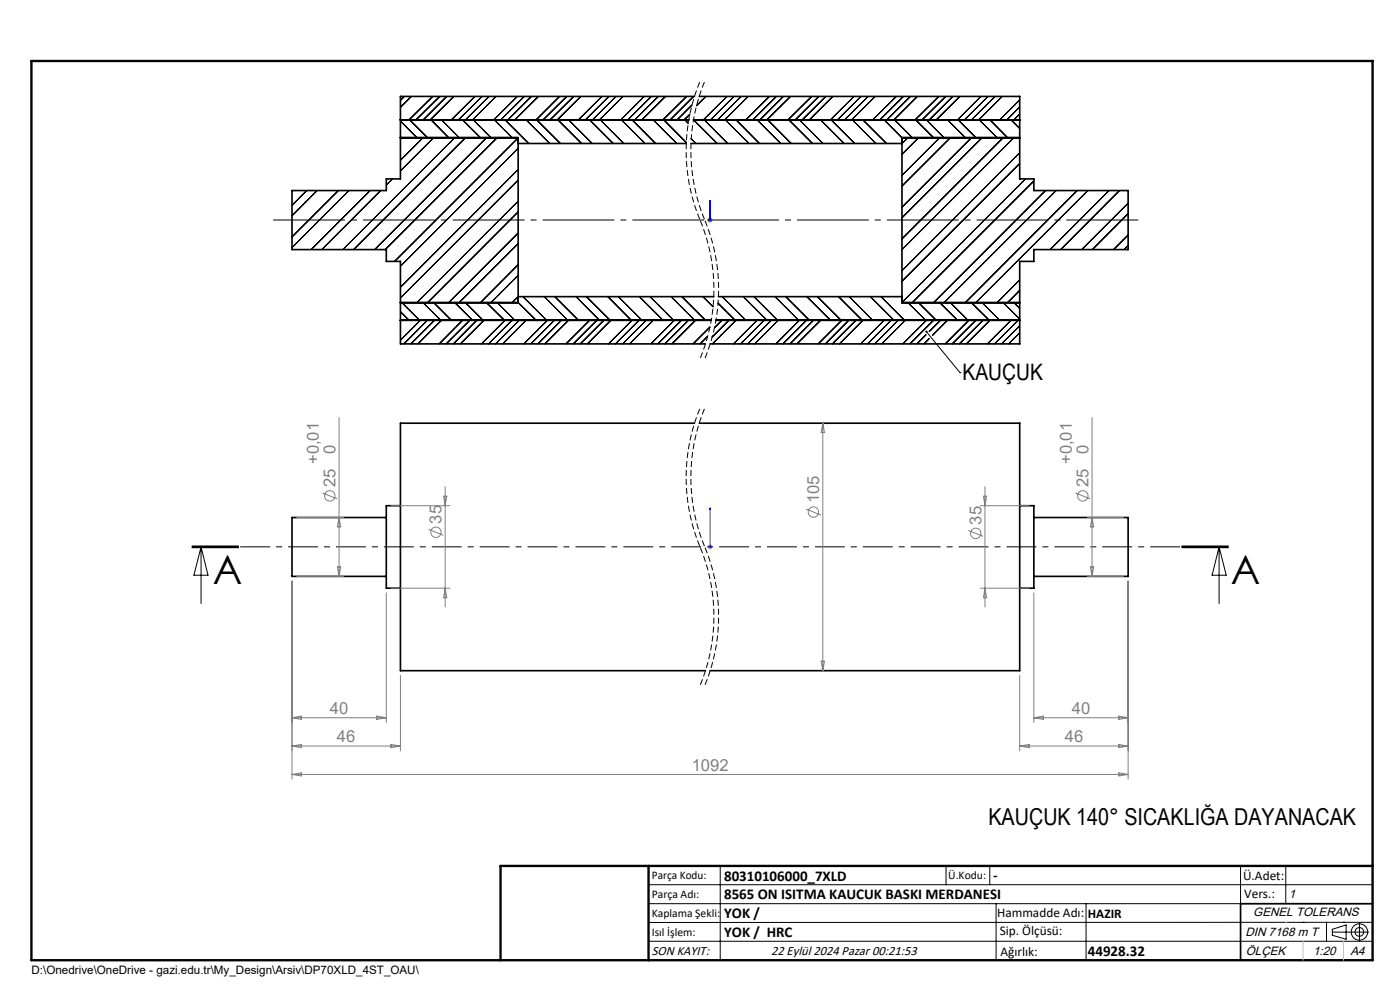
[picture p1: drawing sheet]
<svg xmlns="http://www.w3.org/2000/svg" width="297mm" height="210mm" viewBox="0 0 297 210" stroke-linecap="round" stroke-linejoin="round" font-family="sans-serif">
<g fill="none" stroke="#000" stroke-width=".35">
<path d="M84.9 25.4h61.2M84.9 29.2h25v35h-25M109.9 30.4h35.7M146.6 30.4h44.7M147.1 25.4h69.2M147.3 20.5h-62.4v17.5h-2.9v2.4h-20.1v12.5h20.1v2.5h2.9v17.5h64.7M148.3 20.5h68v17.5h3v2.4h20v12.5h-20v2.5h-3v17.5h-65.7M216.3 29.2h-25v35h25M84.9 67.9h66M109.9 62.9h41.5M151.9 67.9h64.4M152.4 62.9h38.9"/>
<path d="M147.3 89.8h-62.4v52.5h64.7M148.3 89.8h68v52.5h-65.7M82 109.8h-20.1v12.5h20.1M84.9 107.3h-2.9v17.5h2.9M216.3 107.3h3v17.5h-3M219.3 109.8h20v12.5h-20M291.2 191.7h-28v12"/>
</g>
<g fill="none" stroke="#000" stroke-width=".21">
<path d="M83.3 38l-1.3 1.3M84.9 25.7l3.5 3.5M85.3 29.2l-.4 .3M85.8 20.5l-.9 .8M86.9 25.4l3.8 3.8M87.3 20.5l-2.4 2.3M89.7 29.2l-4.8 4.8M91.4 25.4l3.8 3.8M91.8 20.5l-5 4.9M92 29.2l-7.1 7.1M93.3 20.5l-5 4.9M93.7 25.4l3.7 3.8"/>
<path d="M94.8 20.5l-5 4.9M96.3 20.5l-5 4.9M96.5 29.2l-23.8 23.7M98.1 25.4l3.8 3.8M98.7 29.2l-23.7 23.7M100.4 25.4l3.7 3.8M100.8 20.5l-5.1 4.9M102.3 20.5l-5 4.9M103.2 29.2l-23.7 23.7M103.8 20.5l-5.1 4.9M104.9 25.4l3.8 3.8M105.2 20.5l-4.9 4.9"/>
<path d="M105.5 29.2l-23.8 23.7M107.1 25.4l5 5M109.7 20.5l-5 4.9M109.9 29.2l-26.2 26.2M109.9 35.9l-25 25.1M109.9 31.5l-25 25M109.9 38.2l-25 25M111.2 20.5l-5 4.9M111.6 25.4l5 5M112.7 20.5l-5 4.9M113.9 25.4l5 5M114.2 20.5l-5 4.9"/>
<path d="M118.4 25.4l5 5M118.7 20.5l-5 4.9M120.2 20.5l-5 4.9M120.6 25.4l5 5M121.7 20.5l-5 4.9M123.2 20.5l-5 4.9M125.1 25.4l5 5M127.4 25.4l4.9 5M127.7 20.5l-5 4.9M129.2 20.5l-5 4.9M130.7 20.5l-5 4.9M131.8 25.4l5 5"/>
<path d="M132.2 20.5l-5 4.9M134.1 25.4l5 5M136.7 20.5l-5 4.9M138.2 20.5l-5 4.9M138.6 25.4l5 5M139.7 20.5l-5 4.9M140.8 25.4l4.8 4.8M141.2 20.5l-5 4.9M145.3 25.4l.7 .7M145.7 20.5l-5 4.9M146.3 24.3l-1.2 1.1M146.6 29.4l1 1"/>
<path d="M146.8 22.3l-3.1 3.1M147.1 25.4l5.1 5M147.1 20.5l-4.9 4.9M149.4 25.4l5 5M149.8 20.5l-2.1 1.9M153.9 25.4l5 5M154.2 20.5l-5 4.9M155.7 20.5l-5 4.9M156.1 25.4l5 5M157.2 20.5l-5 4.9M158.7 20.5l-5 4.9M160.6 25.4l5 5"/>
<path d="M162.9 25.4l5 5M163.2 20.5l-5 4.9M164.7 20.5l-5 4.9M166.2 20.5l-5 4.9M167.4 25.4l5 5M167.7 20.5l-5 4.9M169.6 25.4l5 5M172.2 20.5l-5 4.9M173.7 20.5l-5 4.9M174.1 25.4l5 5M175.2 20.5l-5 4.9M176.3 25.4l5 5"/>
<path d="M176.7 20.5l-5 4.9M180.8 25.4l5 5M181.2 20.5l-5 4.9M182.7 20.5l-5 4.9M183.1 25.4l5 5M184.2 20.5l-5 4.9M185.7 20.5l-5 4.9M187.6 25.4l3.7 3.8M189.8 25.4l3.7 3.8M190.1 20.5l-5 4.9M191.7 20.5l-5 4.9M192.6 29.2l-1.3 1.3"/>
<path d="M193.1 20.5l-5 4.9M194.3 25.4l3.7 3.8M194.6 20.5l-4.9 4.9M194.9 29.2l-3.6 3.5M196.5 25.4l3.8 3.8M199.1 20.5l-5 4.9M199.4 29.2l-8.1 8M200.6 20.5l-5 4.9M201 25.4l3.8 3.8M201.6 29.2l-10.3 10.3M202.1 20.5l-5 4.9M203.3 25.4l3.7 3.8"/>
<path d="M203.6 20.5l-5 4.9M206.1 29.2l-14.8 14.7M207.8 25.4l3.7 3.8M208.1 20.5l-5 4.9M208.4 29.2l-17.1 17M209.6 20.5l-5 4.9M210 25.4l3.7 3.8M211.1 20.5l-5 4.9M212.6 20.5l-5 4.9M212.8 29.2l-21.5 21.5M214.5 25.4l1.8 1.9M215.1 29.2l-23.8 23.7"/>
<path d="M216.3 32.4l-25 25M216.3 34.7l-25 24.9M216.3 21.2l-4.2 4.2M216.3 22.7l-2.7 2.7M216.3 24.2l-1.2 1.2M217.6 38l-26.3 26.2M219.3 38.4l-25.8 25.8M65.1 40.4l-3.2 3.2M67.3 40.4l-5.4 5.4M71.8 40.4l-9.9 9.9M74 40.4l-12.1 12.1M78.5 40.4l-12.5 12.5"/>
<path d="M80.8 40.4l-12.5 12.5M109.9 51.7l-12.5 12.5M109.9 42.7l-21.5 21.5M109.9 49.4l-14.7 14.8M109.9 56.2l-8 8M109.9 44.9l-19.2 19.3M109.9 58.4l-5.8 5.8M216.3 59.4l-4.8 4.8M221.8 40.4l-23.8 23.8M224 40.4l-23.7 23.8M228.5 40.4l-23.7 23.8M230.8 40.4l-23.8 23.8"/>
<path d="M235.3 40.4l-12.5 12.5M237.5 40.4l-12.5 12.5M239.3 43.1l-9.8 9.8M239.3 49.8l-3.1 3.1M239.3 45.3l-7.6 7.6M239.3 52.1l-.8 .8M84.9 66.1l1.9 1.8M85.3 64.2l3.7 3.7M89.2 67.9l-4.3 4.3M89.7 64.2l3.8 3.7M90.7 67.9l-5 5M92 64.2l3.7 3.7"/>
<path d="M92.2 67.9l-5 5M93.7 67.9l-5 5M96.5 64.2l3.8 3.7M98.1 67.9l-4.9 5M98.7 64.2l3.8 3.7M99.7 67.9l-5 5M101.1 67.9l-4.9 5M102.7 67.9l-5.1 5M103.2 64.2l3.8 3.7M105.5 64.2l3.7 3.7M107.1 67.9l-5 5M108.6 67.9l-5 5"/>
<path d="M109.9 64.2l3.8 3.7M109.9 62.9l-1.2 1.3M110.1 67.9l-5 5M110.9 62.9l5.1 5M111.6 67.9l-5 5M115.5 62.9l4.9 5M116.1 67.9l-5 5M117.6 67.9l-5 5M117.7 62.9l5 5M119.1 67.9l-5 5M120.6 67.9l-5 5M122.2 62.9l5 5"/>
<path d="M124.4 62.9l5 5M125.1 67.9l-5 5M126.6 67.9l-5 5M128.1 67.9l-5 5M128.9 62.9l5 5M129.6 67.9l-5 5M131.2 62.9l5 5M134.1 67.9l-5 5M135.6 67.9l-5 5M135.6 62.9l5.1 5M137.1 67.9l-5 5M137.9 62.9l5 5"/>
<path d="M138.6 67.9l-5 5M142.4 62.9l5 5M143.1 67.9l-5 5M144.6 67.9l-5 5M144.6 62.9l5 5M146 67.9l-5 5M147.6 67.9l-5 5M149.1 62.9l2.2 2.2M150.1 71.4l-1.6 1.5M150.6 69.4l-3.6 3.5M151.4 62.9v.1M152.3 64.3l3.7 3.6"/>
<path d="M153.1 67.9l-1.5 1.6M153.2 62.9l5 5M154.6 67.9l-3.5 3.6M156.1 67.9l-5 5M157.7 62.9l5 5M159.9 62.9l5.1 5M160.6 67.9l-5 5M162.1 67.9l-5 5M163.6 67.9l-5 5M164.4 62.9l5 5M165.1 67.9l-5 5M166.7 62.9l5 5"/>
<path d="M169.6 67.9l-5 5M171.1 67.9l-5 5M171.2 62.9l5 5M172.6 67.9l-5 5M173.4 62.9l5 5M174.1 67.9l-5 5M177.9 62.9l5 5M178.6 67.9l-5 5M180.1 67.9l-5 5M180.2 62.9l4.9 5M181.6 67.9l-5 5M183.1 67.9l-5 5"/>
<path d="M184.6 62.9l5.1 5M186.9 62.9l5 5M187.6 67.9l-5 5M189.1 67.9l-5.1 5M190.5 67.9l-4.9 5M192.1 67.9l-5.1 5M192.6 64.2l3.8 3.7M194.9 64.2l3.7 3.7M196.4 71l-1.9 1.9M196.5 70.4l7.2 8.6M196.5 67.9l-5 5M197.1 71.9l-1.1 1"/>
<path d="M198 67.9l-5 5M199.4 64.2l3.7 3.7M199.5 67.9l-2.4 2.4M201 67.9l-3.2 3.2M201.6 64.2l3.8 3.7M203.7 79h.1M205.5 67.9l-5 5M206.1 64.2l3.8 3.7M207 67.9l-5 5M208.4 64.2l3.7 3.7M208.5 67.9l-5 5M210 67.9l-5 5"/>
<path d="M212.8 64.2l3.5 3.5M214.5 67.9l-5 5M215.1 64.2l1.2 1.2M216 67.9l-5 5M216.3 61.6l-2.6 2.6M216.3 69.1l-3.8 3.8M216.3 70.6l-2.3 2.3M40.7 116.2h10zM40.7 116h10M40.7 115.8h10M42.7 116l1.4 6h-3zM42.7 116v12"/>
<path d="M250.6 116h10M250.6 115.8h10M250.6 116.2h10M258.6 116v12M258.6 116l1.5 6h-3zM137.6 187.7h153.6M137.6 191.7h153.6M137.6 199.7h153.6M152.8 183.7v20M200.7 183.7v4M210 183.7v4M211.3 191.7v12"/>
<path d="M230.4 191.7v12M263.2 183.7v20M272.8 183.7v8M276.4 195.6h.1M281.4 195.6v4.1M282.6 197.7h7.8M282.6 197.1l3-.9v3l-3-.8zM285 195.6h.1M288.4 195.8v3.8M291.2 195.6l-153.6 .1"/>
<circle cx="288.4" cy="197.7" r="1.74"/>
<circle cx="288.4" cy="197.7" r=".93"/>
</g>
<g fill="none" stroke="#808080" stroke-width=".21">
<path d="M150.1 46.7h1M150.3 46.3l.7 .8M150.6 46.2v1M151 46.3l-.7 .8M71.9 88.6v33.7M174.6 89.8v52.5M174.6 89.8l.3 1.9h-.7zM231.7 88.6v33.7M62.9 109.8h10M68.4 104.6l3.1 1.2M71.9 109.8l.4 2h-.7zM82.9 107.3h12.6"/>
<path d="M90.9 112.3l3.2 1.3M94.1 105.3h.7l-.4 2zM94.4 103.2v25.6M150.1 116h1M150.3 115.7l.7 .7M150.6 115.5v1M151 115.7l-.7 .7M171 108l3.1 1.2M205.4 112.5l3.2 1.3M208 107.3h10.3M208.6 105.3h.7l-.3 2zM209 103.2v25.6"/>
<path d="M228.1 104.6l3.2 1.2M230.7 109.8h7.6M231.7 109.8l.3 2h-.7zM61.9 123.3v42M62.9 122.3h10M71.6 120.3h.7l-.4 2zM82 125.8v27.5M82.9 124.8h12.6M94.4 124.8l.4 2h-.7zM208 124.8h10.3M209 124.8l.3 2h-.7zM219.3 125.8v27.5"/>
<path d="M230.7 122.3h7.6M231.3 120.3h.7l-.3 2zM239.3 123.3v42M61.9 152.3h20.1M61.9 158.2h23M61.9 152.3l2-.4v.7zM61.9 158.2l2-.3v.7zM79.9 151.9l2.1 .4-2.1 .3zM82.9 157.9l2 .3-2 .4zM84.9 143.3v16M174.2 140.3h.7l-.3 2zM216.3 143.3v16"/>
<path d="M216.3 158.2h23M216.3 158.2l2-.3v.7zM219.3 152.3h20M219.3 152.3l2-.4v.7zM237.3 151.9l2 .4-2 .3zM237.3 157.9l2 .3-2 .4zM61.9 164.3h177.4M61.9 164.3l2-.4v.7zM237.3 163.9l2 .4-2 .3z"/>
<circle cx="70" cy="105.2" r="1.12"/>
<circle cx="92.5" cy="112.9" r="1.11"/>
<circle cx="172.6" cy="108.6" r="1.1"/>
<circle cx="207" cy="113.1" r="1.1"/>
<circle cx="229.7" cy="105.2" r="1.12"/>
</g>
<path d="M148.5 17.2a38.3 38.3 0 0 0 0 29.5M149.5 17.2a38.3 38.3 0 0 0 0 29.5M148.5 46.7a38.3 38.3 0 0 1 0 29.4M149.5 46.7a38.3 38.3 0 0 1 0 29.4M148.5 86.6a38.3 38.3 0 0 0 0 29.4M149.5 86.6a38.3 38.3 0 0 0 0 29.4M148.5 116a38.3 38.3 0 0 1 0 29.4M149.5 116a38.3 38.3 0 0 1 0 29.4" fill="none" stroke="#000" stroke-width=".21" stroke-dasharray="1.3 .6" stroke-dashoffset="-.2" stroke-linecap="butt"/>
<path d="M150.6 42.5v.5v-.5M150.6 46.6v.2zM150.6 46.7h.1M150.6 42.5v4.2M150.6 115.9v.2zM150.6 107.7v.4v-.4M150.6 116h.1M150.6 107.7v8.3" fill="none" stroke="#00f" stroke-width=".21"/>
<path d="M150.7 46.7h-94" fill="none" stroke="#000" stroke-width=".21" stroke-dasharray="15.2 1.3 1.3 1.3" stroke-dashoffset="-1.3" stroke-linecap="butt"/>
<path d="M242 46.7h-92.5" fill="none" stroke="#000" stroke-width=".21" stroke-dasharray="15.2 1.3 1.3 1.3" stroke-dashoffset="-.5" stroke-linecap="butt"/>
<path d="M260.6 116h-219.9" fill="none" stroke="#000" stroke-width=".21" stroke-dasharray="6.3 1.3 1.3 1.3" stroke-dashoffset="-.1" stroke-linecap="butt"/>
<path d="M106.2 203.7h185" fill="none" stroke="#000" stroke-width=".25"/>
<path d="M6.7 12.9h284.5v190.8h-284.5zM137.6 183.7v20M291.2 183.7h-185v20" fill="none" stroke="#000" stroke-width=".5"/>
<path d="M272.8 195.6h.1M276.4 199.7v4M285 199.7v4" fill="none" stroke="#c0c0c0" stroke-width=".21"/>
<path d="M196.4 70.2a.24 .24 0 0 1 .4 0 .24 .24 0 0 1-.2 .3 .24 .24 0 0 1-.2-.3l.1 .2z" fill="#000"/>
<g fill="#00f">
<path d="M150.6 115.9v.2zM150.6 107.7v.4z"/>
<path d="M150.6 42.5v.5zM150.6 46.6v.2zM150.6 42.5v.5zM150.6 46.6v.2z"/>
</g>
<g font-size="8.5">
<text x="45.2" y="124">A</text>
<text x="261.1" y="124">A</text>
</g>
<text font-size="4.9" x="209.7" y="175.1">KAUÇUK 140° SICAKLIĞA DAYANACAK</text>
<text font-size="4.8" x="204.2" y="80.7">KAUÇUK</text>
<g font-size="3.5" fill="#808080">
<text x="67.6" y="98.4" transform="rotate(-90 67.6 98.4)">+0,01</text>
<text x="71.2" y="96.4" transform="rotate(-90 71.2 96.4)">0</text>
<text x="227.4" y="98.4" transform="rotate(-90 227.4 98.4)">+0,01</text>
<text x="230.9" y="96.4" transform="rotate(-90 230.9 96.4)">0</text>
<text x="71.2" y="103.3" transform="rotate(-90 71.2 103.3)">25</text>
<text x="173.8" y="106.8" transform="rotate(-90 173.8 106.8)">105</text>
<text x="230.9" y="103.3" transform="rotate(-90 230.9 103.3)">25</text>
<text x="93.7" y="111.1" transform="rotate(-90 93.7 111.1)">35</text>
<text x="208.2" y="111.3" transform="rotate(-90 208.2 111.3)">35</text>
<text x="70" y="151.5">40</text>
<text x="227.4" y="151.5">40</text>
<text x="71.5" y="157.5">46</text>
<text x="225.9" y="157.5">46</text>
<text x="146.7" y="163.5">1092</text>
</g>
<g font-size="3.2">
<text x="153.6" y="186.8">80310106000_7XLD</text>
<text x="153.6" y="190.8">8565 ON ISITMA KAUCUK BASKI MERDANESI</text>
<text x="210.7" y="186.6">-</text>
<text x="153.6" y="194.8">YOK /</text>
<text x="153.6" y="198.8">YOK / HRC</text>
<text x="230.8" y="202.8">44928.32</text>
</g>
<g font-size="2.8">
<text x="263.7" y="186.7">Ü.Adet:</text>
<text x="263.9" y="190.5">Vers.:</text>
<text x="211.5" y="194.5">Hammadde Adı:</text>
<text x="230.8" y="194.7">HAZIR</text>
<text x="138.3" y="202.6">SON KAYIT:</text>
<text x="163.6" y="202.6">22 Eylül 2024 Pazar 00:21:53</text>
<text x="212.1" y="198.4">Sip. Ölçüsü:</text>
<text x="212.2" y="202.7">Ağırlık:</text>
</g>
<g font-size="2.6">
<text x="273.4" y="190.4">1</text>
<text x="265.9" y="194.4">GENEL TOLERANS</text>
<text x="264.2" y="198.5">DIN 7168 m T</text>
<text x="264.3" y="202.6">ÖLÇEK</text>
<text x="278.5" y="202.6">1:20</text>
<text x="286.5" y="202.6">A4</text>
</g>
<g font-size="2.5">
<text x="138.3" y="186.4">Parça Kodu:</text>
<text x="138.3" y="190.5">Parça Adı:</text>
<text x="201.2" y="186.5">Ü.Kodu:</text>
<text x="138.3" y="194.5">Kaplama Şekli:</text>
<text x="138.3" y="198.6">Isıl İşlem:</text>
<text x="6.7" y="206.7">D:\Onedrive\OneDrive - gazi.edu.tr\My_Design\Arsiv\DP70XLD_4ST_OAU\</text>
</g>
</svg>
